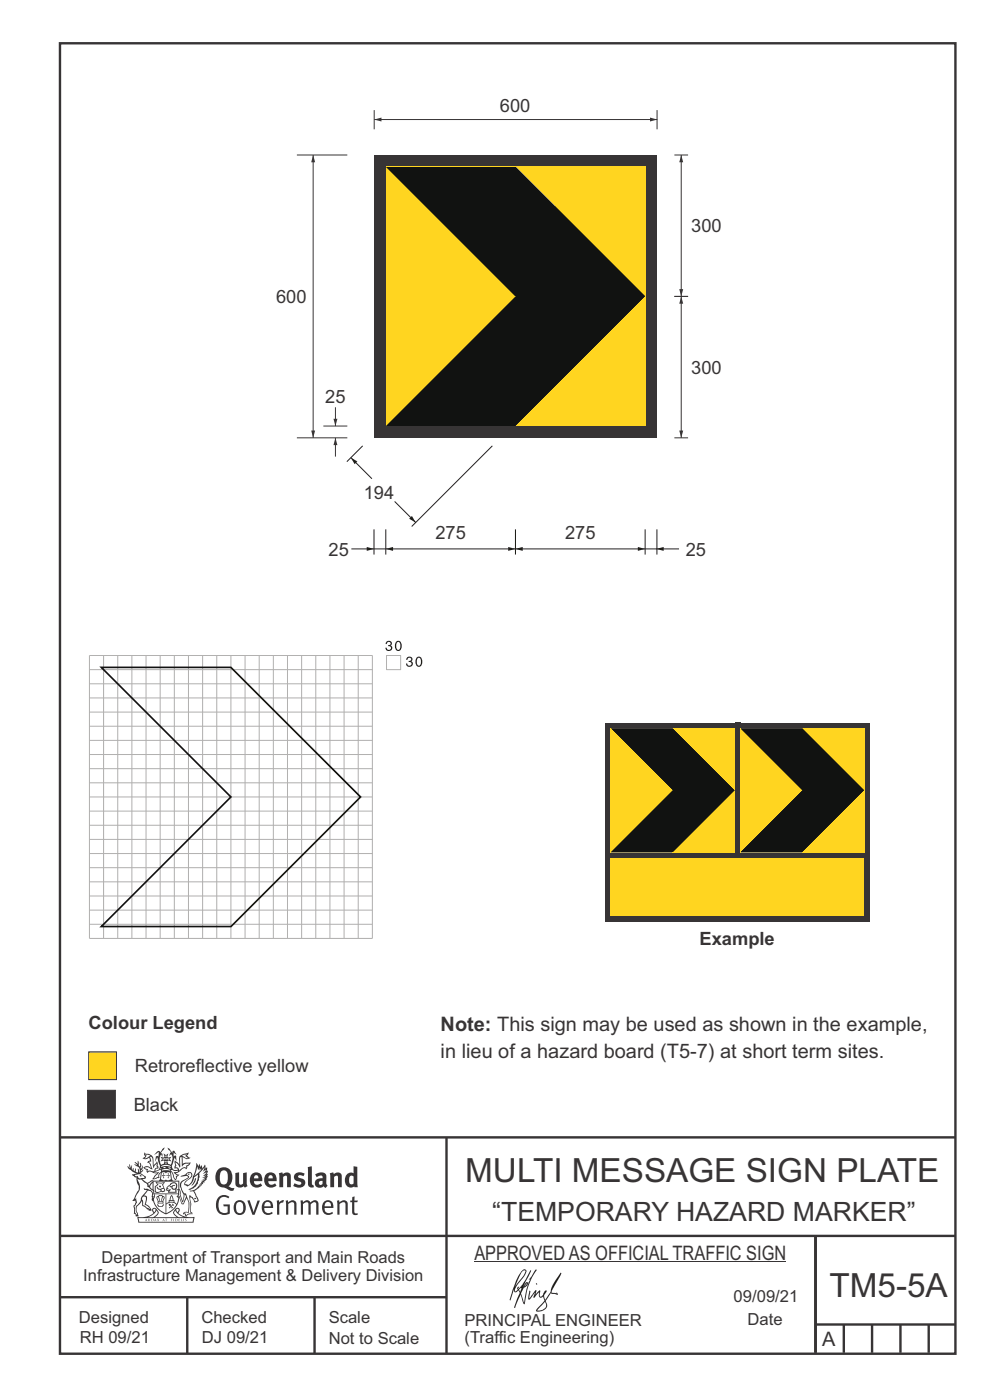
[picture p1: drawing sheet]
<svg xmlns="http://www.w3.org/2000/svg" width="210mm" height="297mm" viewBox="0 0 210 297" stroke-linecap="round" stroke-linejoin="round" font-family="sans-serif">
<g fill="none" stroke="#373435" stroke-width=".51">
<path d="M12.7 9.2h190v278h-190zM12.7 241.3h190M94.7 241.4v45.8M12.7 275.2h82M12.7 262.2h190.1M39.7 275.2v12M66.7 275.2v12M173 262.1v24.9M173 281h29.7M179 281v6M185 281v6M191 281v6"/>
<path d="M197 281v6"/>
</g>
<path d="M100.6 267.7h66.2" fill="none" stroke="#373435" stroke-width=".21"/>
<g fill="#373435">
<path d="M47 248.4a2.55 2.55 0 0 0 0 2.7l.3 .2a.81 .81 0 0 0 1-1v-.5a1.04 1.04 0 0 0-1.1-1.5zM46.3 248.1a1.82 1.82 0 0 1 2.1-.2 1.82 1.82 0 0 1 .9 1.8 2.29 2.29 0 0 1-.8 2l.7 .3h.5l-.2 .6a2.87 2.87 0 0 1-2-.7 2.12 2.12 0 0 1-1.7-3.1z" fill-rule="evenodd"/>
<path d="M49.9 248.9l.8-.2v2a.46 .46 0 0 0 .3 .6 .46 .46 0 0 0 .6-.3v-2.1l.7-.2v2.4l.2 .5-.5 .3-.3-.3a1.02 1.02 0 0 1-1.2 .3 1.02 1.02 0 0 1-.6-1.1z" fill-rule="evenodd"/>
<path d="M54 249.5l-.1 .5h.9a.49 .49 0 0 0-.2-.6 .49 .49 0 0 0-.6 .1zM53.4 249.1a1.34 1.34 0 0 1 1.6-.2 1.34 1.34 0 0 1 .6 1.5v.2h-1.7a.77 .77 0 0 0 .5 .8 .77 .77 0 0 0 .9-.4l.3 .5a1.59 1.59 0 0 1-2 .2 1.59 1.59 0 0 1-.5-2.1z" fill-rule="evenodd"/>
<path d="M57 249.5l-.1 .5h1a.49 .49 0 0 0-.2-.6 .49 .49 0 0 0-.7 .1zM56.4 249.1a1.34 1.34 0 0 1 1.6-.2 1.34 1.34 0 0 1 .7 1.5v.2h-1.8a.77 .77 0 0 0 .5 .8 .77 .77 0 0 0 .9-.4l.4 .5a1.59 1.59 0 0 1-2.1 .2 1.59 1.59 0 0 1-.5-2.1z" fill-rule="evenodd"/>
<path d="M59.2 248.9l.7-.2 .1 .4a.95 .95 0 0 1 1-.3 .95 .95 0 0 1 .7 .8v2.3h-.8v-2.3a.46 .46 0 0 0-.8 .1v2.2h-.8z" fill-rule="evenodd"/>
<path d="M62.6 249.1a1.75 1.75 0 0 1 2-.1l-.2 .5-.6-.2a.43 .43 0 0 0-.6 .3l.4 .3a1.04 1.04 0 0 1 1.2 1.1 1.04 1.04 0 0 1-1.4 1l-1.2-.4 .3-.6 1 .4 .4-.4a.88 .88 0 0 0-1-.5l-.4-.2-.1-.4z" fill-rule="evenodd"/>
<path d="M65.3 247.6l.8-.2 .1 3.8 .3 .2 .1 .4a.88 .88 0 0 1-1 0 .88 .88 0 0 1-.3-1z" fill-rule="evenodd"/>
<path d="M67.8 250.6a.43 .43 0 0 0-.1 .7 .43 .43 0 0 0 .7-.1v-.7zM66.8 249.1a1.7 1.7 0 0 1 2.4 .1v1.9l.3 .4-.4 .5-.5-.4a1.03 1.03 0 0 1-1.7-.1 1.03 1.03 0 0 1 .8-1.5h.7v-.4a.8 .8 0 0 0-1.2 .1z" fill-rule="evenodd"/>
<path d="M70 248.9l.7-.2 .1 .4a.95 .95 0 0 1 1-.3 .95 .95 0 0 1 .7 .8v2.3h-.8v-2.3a.46 .46 0 0 0-.8 .1v2.2h-.8z" fill-rule="evenodd"/>
<path d="M74.3 249.5a1.48 1.48 0 0 0 0 1.7h.5l.2-.1v-1.5l-.3-.2zM75 247.4l.8 .1 .1 4.4h-.7l-.1-.2a1.26 1.26 0 0 1-1.4 0 1.26 1.26 0 0 1-.5-1.3 1.29 1.29 0 0 1 .4-1.4 1.29 1.29 0 0 1 1.4-.1z" fill-rule="evenodd"/>
<path d="M46.4 253.9a1.72 1.72 0 0 1 2.3 0l-.3 .3a1.24 1.24 0 0 0-1.4-.2 1.24 1.24 0 0 0-.6 1.4 1.49 1.49 0 0 0 1.2 1.9l.7-.1v-1.3h-.8l-.1-.4h1.3v1.9a1.93 1.93 0 0 1-2.2 0 1.93 1.93 0 0 1-.7-2.2l.2-.8z" fill-rule="evenodd"/>
<path d="M50.4 255.1a1.65 1.65 0 0 0 .2 2.2 .99 .99 0 0 0 1-1.4 .78 .78 0 0 0-.4-.8 .78 .78 0 0 0-.8 0zM50 254.9a1.33 1.33 0 0 1 1.6-.1 1.33 1.33 0 0 1 .5 1.4 1.31 1.31 0 0 1-1.3 1.6 1.31 1.31 0 0 1-1.2-1.6v-.6z" fill-rule="evenodd"/>
<path d="M52.5 254.7l.4-.1 .9 2.6 .8-2.5h.5l-1.1 3h-.5z" fill-rule="evenodd"/>
<path d="M56.3 255.2l-.2 .7h1.3a.7 .7 0 0 0-.3-.8 .7 .7 0 0 0-.8 .1zM55.9 255a1.22 1.22 0 0 1 1.5-.2 1.22 1.22 0 0 1 .5 1.5h-1.8a.93 .93 0 0 0 .5 1 .93 .93 0 0 0 1.1-.2l.2 .3a1.43 1.43 0 0 1-1.8 .1 1.43 1.43 0 0 1-.6-1.7z" fill-rule="evenodd"/>
<path d="M58.7 254.7l.4-.1 .1 .5 .4-.4 .6-.1-.2 .5a.66 .66 0 0 0-.8 .7v1.9h-.4z" fill-rule="evenodd"/>
<path d="M60.6 254.7l.4-.1 .1 .5a.94 .94 0 0 1 1-.5 .94 .94 0 0 1 .8 .8v2.3h-.5l-.1-2.5a.81 .81 0 0 0-1.2 .3v2.2h-.4z" fill-rule="evenodd"/>
<path d="M63.7 254.7l.5-.1 .1 .5 .4-.3a.78 .78 0 0 1 1.1 .3 .9 .9 0 0 1 1-.5 .9 .9 0 0 1 .8 .8v2.3h-.5l-.1-2.5a.67 .67 0 0 0-1.1 .3v2.2h-.5v-2.4l-.4-.3-.7 .4v2.3h-.5z" fill-rule="evenodd"/>
<path d="M69 255.2l-.1 .7h1.3a.7 .7 0 0 0-.3-.8 .7 .7 0 0 0-.9 .1zM68.7 255a1.22 1.22 0 0 1 1.5-.2 1.22 1.22 0 0 1 .5 1.5h-1.8a.93 .93 0 0 0 .4 1 .93 .93 0 0 0 1.2-.2l.1 .3a1.44 1.44 0 0 1-1.7 .1 1.44 1.44 0 0 1-.6-1.7z" fill-rule="evenodd"/>
<path d="M71.4 254.7l.5-.1 .1 .5a.94 .94 0 0 1 1-.5 .94 .94 0 0 1 .8 .8v2.3h-.5l-.1-2.5a.81 .81 0 0 0-1.2 .3v2.2h-.4z" fill-rule="evenodd"/>
<path d="M74.7 253.9l.5-.1v.9h.7l-.1 .3h-.6v2.2l.1 .2h.5l.1 .3a.75 .75 0 0 1-1.2-.6v-2.1h-.4v-.3h.4z" fill-rule="evenodd"/>
<path d="M30.8 244.9l1.1 .3-.9 .5h-.4l.6-.5zM31.8 245.4h.2a2.44 2.44 0 0 1 .4 1.9l.1 .5 .7-1-.1 .6 .3 .3a.57 .57 0 0 0-.6 .7l-1-.1-.5 .2 .2-.5-.8-.3 .7-.1 .9 .5 .1-.1-.6-1.3-.2-.2h.5zM30.7 244.4l-.1 .5 .2 .4-.6 .4a1.04 1.04 0 0 0 1.4-.1l.2 .6-.3 .1-.2 .4a.94 .94 0 0 1 .8 1.1l-.2-.1a1.16 1.16 0 0 0-1.5-.1l.3 .4 .4 .2 .1 .5 .2 .1 .1-.2a.94 .94 0 0 1 1.1 .2l.8 .1-1.2 1.2a1.13 1.13 0 0 0 1.2-.2l.4-.1-.1-.4 .5-.8a.83 .83 0 0 0-.6 1.1l-.3-.1-.7 .4 1.1-1.4-.5 .1-.5-.1 1.3-.5-.1-.1-.9 .4v-.3l.2-.2 .3 .1 .1-.3-.2-.4v-.6l-.1-.4-.7 1v-.7a1.42 1.42 0 0 0-1.6-1.8z" fill-rule="evenodd"/>
<path d="M38.5 245.2l.5-.2 .7-.1-.6 .3 .8 .5h-.3zM38.3 245.5l.2-.1 .1 2a1.69 1.69 0 0 1 1.6-.6l-.8 .5 .1 .5a1.1 1.1 0 0 0-1.5 .6l-.1-.5-.2-.2h-.5l.3-.4-.3-.7a1.42 1.42 0 0 1 .8 1.1l.2-.1zM37.1 246.2l.1 1-.2 .3 .1 .4h.5l.1 .2a.96 .96 0 0 1-1.1-.1l-.1 .1a1.06 1.06 0 0 0 1.3 .2v.1a.72 .72 0 0 1-1 .2l.3 .5 .6 .2-.4 .2-.1 .6-.2-.3-.4-1.1-.4-.4 .4 .9a1.54 1.54 0 0 0 .7 1.2l.2-.3a.58 .58 0 0 1 .4-.8l.2-.1h-.3l-.5-.3 .9-.5a.93 .93 0 0 1 1.2-.5v.2l.2-.2 .1-.5a.99 .99 0 0 0 .7-.8l-1.3 .1-.3 .2-.1-1.4 .9 .4 .9-.3h-.4l-.5-.4 .4-.7-.6 .2a1.46 1.46 0 0 0-1.4 2.1v.4l-.2-.4z" fill-rule="evenodd"/>
<path d="M35.6 248.9l.2 .1-.1 .3 .4 .1h-.4v.6l-.1-.6h-.3l.3-.1z" fill-rule="evenodd"/>
<path d="M34.6 248.9l.2 .1v.3l.3 .1h-.3l-.1 .6v-.6h-.4l.4-.1z" fill-rule="evenodd"/>
<path d="M34.3 248.8a.57 .57 0 0 1 .9 .2 .57 .57 0 0 1 .9-.2l.2 1.4h-.2a.57 .57 0 0 1-.9 0 .69 .69 0 0 1-1.1 0zM34.2 248.1l-.3 2.1-.2 .4h3l-.2-.4-.3-2.1h-.2v.2l-.8-.1-.8 .1v-.2z" fill-rule="evenodd"/>
<path d="M34.2 252.4a.3 .3 0 0 0 .6 0 .3 .3 0 0 0-.6 0zM33.3 250.9l.3 .3-.3 .4a.79 .79 0 0 0 0 1.3l.8-.2-.1-.3a.55 .55 0 0 1-.7-.6l.1-.1 .2 .3 .3 .2 .8-.2-.4-.7 .4-.4-.7 .2zM33 250.7l1.1 .2 .9-.2-.4 .6 .4 1.2a.56 .56 0 0 1-.8 .3l-.2 .1a.73 .73 0 0 1-.9 .1 .73 .73 0 0 1-.3-1v-.4l.6-.4z" fill-rule="evenodd"/>
<path d="M35.6 251.8l.7-.4a.58 .58 0 0 1 1-.1 .58 .58 0 0 1-.4 .9l-.3-.3a.43 .43 0 0 1 .6-.4 .57 .57 0 0 0-.8 .2l-.2-.1-.3 .1 .4 .2a.55 .55 0 0 0 .9 .4v.5h-1.3l.3-.4-.1-.1-.6 .1 .2-.3-.2-.1zM35.4 251.8l-.1 .2a.39 .39 0 0 0 .2 .6h.3l-.2 .4h1.9l-.1-.8a.86 .86 0 0 0-.1-1.3 .86 .86 0 0 0-1.3 .4z" fill-rule="evenodd"/>
<path d="M36 254.8h.8v.2h-.8zM36.4 253.8l.2 .8h-.4zM36.4 253.5l-.3 .5-.1 .6h-.2v.4l-.7 .4 .2 .1a1.48 1.48 0 0 1 2.1 .2l.2-.1-.6-.5v-.5h-.2l-.1-.6z" fill-rule="evenodd"/>
<path d="M35.8 255.4l.4 .1 .1 .3 .3-.2-.2-.2a.38 .38 0 0 1 .5 .5l-.2-.2-.3 .2 .3 .2-.3 .3-.1-.4-.4 .4-.1-.2 .4-.3-.1-.1-.2 .1z" fill-rule="evenodd"/>
<path d="M34.5 254h.2v.2l-.2 .6h-.2zM33.6 255.3h.9v.2a.55 .55 0 0 1-.8 .4v-.2l-.2-.1zM33.4 254h.2l.2 .8h-.2zM33.6 255l.8-.1 .1 .2h-.8zM33.8 253.7h.5l-.2 1.1h-.1zM33.3 253.8l-.1 .3 .3 1.1a.48 .48 0 0 0-.1 .6 .48 .48 0 0 0 .5 .2h.5a.49 .49 0 0 0 .2-.8l.3-1.1-.1-.3a1.42 1.42 0 0 0-1.5 0z" fill-rule="evenodd"/>
<path d="M33.7 251.5l.4 .1 .1 .3h-.3z" fill-rule="evenodd"/>
<path d="M41.3 250.1l.3-.2-.2 .8-.6 .8h-.2l.5-.7z" fill-rule="evenodd"/>
<path d="M39.7 249l.3-.2 .5 .2a.88 .88 0 0 1-.6 1.1 1.22 1.22 0 0 0-.8 1.3l.5 .2a.72 .72 0 0 0 .9-.4l.5-.8 .2-.6 .8-.6v.2a2.85 2.85 0 0 1-2 2.9l.1 .1a2.13 2.13 0 0 0 1.9-1.5v-.3a2.01 2.01 0 0 0 .3-1.7l1.1-1.3-.4 1 .7-.5-.7 1 .8-.4-.8 .8 .7-.2-.9 .6 .8-.1-.8 .4h.7l-.8 .3 .3 .2h-.4l.2 .3h-.4l.2 .3h-.4l.1 .2h-.1a2.16 2.16 0 0 1-2 1.1l.1 .2 .4-.1a.76 .76 0 0 1 .7 .8l.5 1.2-.6 .2a1.45 1.45 0 0 0-1.1-1.3l.2 1.8-.1 1.8 .4 .3a1.07 1.07 0 0 0-1.2 .4v-.3l-.5-.2a.87 .87 0 0 1 1.1-.1v-.7a4.4 4.4 0 0 0-.6-3.1l-.1-.3h-.2a2.16 2.16 0 0 1-.7-2.2l.3-.4 1.2-.7a.55 .55 0 0 0-.4-.8zM37.8 252.4a.76 .76 0 0 1 .3 1.1l.6 1.6 .4-1.7 .2 .1a.61 .61 0 0 1-.1 .9l-.3 .8-.2 .1-.7-1.6-.3 .1a1.18 1.18 0 0 0 .1-1.4zM41.8 247.5l.2 .7 .3-.5v.6l.4-.5a1.9 1.9 0 0 1-1.2 1.4l-.3 .3zM38.2 249.6l1.4-.2 .2 .2v.3l-.5 .2a1.26 1.26 0 0 0-.9 1.9l.2 .7a1.84 1.84 0 0 1 .1 2.1l-.4-1.4a.96 .96 0 0 0-.4-1.2l-.4 .2a.78 .78 0 0 1 0 1.3l.1 .3h.4l.4 1.1a.38 .38 0 0 0 .2 .4 .38 .38 0 0 0 .4-.1l.6-1.2a2.94 2.94 0 0 1 .4 2.5l-.1 .4h-.8l-.3 .4v.2l.4-.1 .1 .4 .2 .1a1.02 1.02 0 0 1 1.3-.5v-.4l-.3-.1 .1-1.8-.3-1.3h.1a1.14 1.14 0 0 1 .8 1 .63 .63 0 0 0 .8-.2 .63 .63 0 0 0-.2-.9l-.6-1.2 .9-.6 .2-.4h.3l-.1-.2h.4l-.1-.3h.3l-.1-.3 .5-.1-.2-.2 .6-.4v-.2h-.2l.4-.5h-.3l.3-.5-.4 .1 .4-.5v-.3l-.3 .2 .2-.7-.1-.2-.4 .3v-.8l-.6 .8-.2-.8-.2 .5-.3-.7-.1 .6-.5-.8-.1 1.4-.6 1.8a1.81 1.81 0 0 1-1 1.5l-.6-.2a1.75 1.75 0 0 1 1.1-1.2 .75 .75 0 0 0 .1-1.3 .75 .75 0 0 0-1.2 .4z" fill-rule="evenodd"/>
<path d="M41.2 254.1h.3l.2 .2-.4 .1z" fill-rule="evenodd"/>
<path d="M29.4 258.4h11.6l-.1 .8h-11.4zM31.3 258.2l.5-.1a2.48 2.48 0 0 0 1.4-1.3l.3 .5-.5 .6-.5 .3zM32.5 256.6l.3-.2 .2 .1-.3 .7zM37.2 256.8a2.65 2.65 0 0 0 1.8 1.4h-1.1l-.5-.3-.5-.6zM37.4 256.5l.2-.1 .3 .2-.3 .6zM29.2 258.2l.1 1.2h11.8l.2-1.1-.2-.1a4.1 4.1 0 0 1-3.3-.9l.3-.4-.1-.6a1.06 1.06 0 0 0-1.3 1l.2 .4 .6 .5h-4.7l.3-.1a.84 .84 0 0 0 .6-.8 .84 .84 0 0 0-.5-.8l-.3-.2h-.5l-.1 .6 .3 .4a4.2 4.2 0 0 1-3.4 .9z" fill-rule="evenodd"/>
<path d="M31 258.7l.1 .2h-.2zM31 258.5l-.3 .6 .4-.2 .2 .2z" fill-rule="evenodd"/>
<path d="M31.3 258.6h.3v.4a.25 .25 0 0 0 .2-.1 .25 .25 0 0 0-.1-.3h.1a.29 .29 0 0 1 0 .4 .29 .29 0 0 1-.4 0 .29 .29 0 0 1 0-.4z" fill-rule="evenodd"/>
<path d="M32.2 258.6a.22 .22 0 0 1 .3 .2 .22 .22 0 0 1-.3 .2zM32 258.6l.1 .4a.33 .33 0 0 0 .4 0 .33 .33 0 0 0 0-.4 .33 .33 0 0 0-.5 0z" fill-rule="evenodd"/>
<path d="M32.9 258.7l.1 .2h-.2zM32.9 258.5l-.2 .6 .3-.2 .2 .2z" fill-rule="evenodd"/>
<path d="M33.3 258.6h.2l.1 .1 .2-.1-.2 .2 .2 .3-.3-.3-.1 .3h-.1l.2-.3z" fill-rule="evenodd"/>
<path d="M34.7 258.7l.1 .2h-.2zM34.7 258.5l-.3 .6 .4-.2 .2 .2z" fill-rule="evenodd"/>
<path d="M35 258.5h.5l-.2 .1v.5h-.2l.1-.5z" fill-rule="evenodd"/>
<path d="M36.2 258.6l.3-.1-.1 .1v.2h.1h-.1v.3h-.2z" fill-rule="evenodd"/>
<path d="M36.7 258.6h.2v.5h-.2z" fill-rule="evenodd"/>
<path d="M37.3 258.6a.22 .22 0 0 1 .3 .2 .22 .22 0 0 1-.3 .2zM37.1 258.6v.4a.33 .33 0 0 0 .5 0 .33 .33 0 0 0 0-.4 .33 .33 0 0 0-.5 0z" fill-rule="evenodd"/>
<path d="M37.8 258.6l.4-.1-.2 .1v.2h.1h-.1v.2l.2 .1h-.4z" fill-rule="evenodd"/>
<path d="M38.4 258.6h.2l-.1 .4 .2 .1h-.3z" fill-rule="evenodd"/>
<path d="M38.9 258.6h.2v.5h-.2z" fill-rule="evenodd"/>
<path d="M39.3 258.6h.2h-.1l.2 .3-.2 .2-.1-.1v-.1l.2 .1z" fill-rule="evenodd"/>
<path d="M34.2 247.4a1.51 1.51 0 0 1 2 .2 2.67 2.67 0 0 0-2.1 0zM35.7 247.6l.4 .1 .1 .3-.4-.1zM34.6 247.6h.5l.1 .2h-.4zM34 247.8l.3 .2h-.3zM34.9 246.9l.3-.2 .3 .2zM34.9 245.6l.2 .1v.3h-.2zM35 245.1l.2 .2 .2-.2-.1 .3h-.2zM35.1 246.3h.2l.1 .4-.2-.2-.2 .2zM35.3 245.7l.2-.1v.4h-.2zM34.4 245.7h.3l.1 .3-.4 .1 .2-.2zM35.7 245.7h.3l-.2 .2 .2 .2-.4-.1zM32.7 244.9l1-.5-.1 1-.2-.2-.3 .2-.3 1.1 .5-1 .3 .9a1.84 1.84 0 0 1 .2 1.7l.4 .1a2.48 2.48 0 0 1 2.2 0l.2-.2-.2-.7 .7-1.8 .4 .7-.2-1-.2-.1-.2 .3v-.9l.6 .4-.6-.8-.3 .1-.1 .4-.5-.9-.5-.3 .2 .5 .6 .5-.5 .8 .4-.4a2.06 2.06 0 0 1 0 2.3l-.5-.2-.2-.6 .1-.1 .8 .2-.4-.5 .4-.5-.7 .2-.2-.2 .2-.7-.5 .4-.5-.4 .2 .7-.2 .2-.7-.2 .4 .5-.4 .5 .8-.2 .1 .1-.2 .6-.5 .2a2.02 2.02 0 0 1 0-2.2l.3 .5-.1-.7-.3-.1 .8-1.2-.4 .3-.5 .8-.2-.3a.8 .8 0 0 0-.8 .5z" fill-rule="evenodd"/>
<path d="M29.2 250.1l.3 .1a.61 .61 0 0 1 .8 .4l.3 .2a.8 .8 0 0 1 .6 1l.4 .1 .5 .5a1 1 0 0 1 .5 1.1l-.1 .7v-.5h-.1a.96 .96 0 0 0-.8-1.3l-.2-.2h-.7l-.1-.1-.1 .1 .1 .3h.6l-1.2 1.3-.2 1-.4 .6a1.33 1.33 0 0 0-.5 1.8l.2 .5a1.26 1.26 0 0 1-.5-1.5l-.1-.3a1.56 1.56 0 0 0 .4-1.7l-.3 .2 .2-.5a3.2 3.2 0 0 0 .7-3zM30.4 253.9h.4a2.06 2.06 0 0 1-.1 1.6l.7 .5 .4 .4-.6-.1-.8-.6-.1-.9a.51 .51 0 0 1 .1-.9zM28.6 249.3a1.52 1.52 0 0 1 2.1 .5l-1.1 .2-.2-.1-.1-.4h-.5zM27.5 247v.8l-.3-.4h-.1a3.1 3.1 0 0 0 1.9 1.6l-1 .1 .5 .6 .5 .1 .1 1.1a1.84 1.84 0 0 1-.3 2.5l-.4 .9-.3 .4 .2 .1 .4-.1 .1 .4-.2 .5-.3 .2 .1 1.7h.2l.3 .5 .1 .1 .4-.1-.1-.5a1.3 1.3 0 0 1-.1-1.7l.9-1 .1 1.1 .6 .2 .5 .5 .1-.1 .2 .3h.5a1.85 1.85 0 0 0-1.2-1.4l.1-.3a1.39 1.39 0 0 0 0-1.4l-.5-.1 .5-.5a.66 .66 0 0 1 .9-.4 .66 .66 0 0 1 .3 .9l-.1 .4 .2-.1v.2l-.1 .3 .2 .5 .1-.3a2.24 2.24 0 0 0 .1-2.2 .73 .73 0 0 1-.7-.7 .73 .73 0 0 1 .6-.7v-.2a.94 .94 0 0 0-.9 .8 .48 .48 0 0 1-.1-.6 .48 .48 0 0 1 .5-.2l.5-.3a.51 .51 0 0 0-.8 .2l-.5 .2-1-.8h.6l.2-.5-1.2-.7 .5-.5v-.3l-.5 .4 .1-.2a.69 .69 0 0 0 .2-1v.4l-.2 .3v-1.1l-.3-.2 .1 .6-.1 .2-.4-1.3v.7l-.6-.4 .5 .7-.6-.2 .3 .3a1 1 0 0 1 .7 1.4l-.2-.8v.9l-.5-.2v-.8l-.2 .7-.2-.1-.1-.6-.2 .4-.2-.2 .1-.7-.2 .5z" fill-rule="evenodd"/>
<path d="M29.6 249.4l.2-.1 .3 .2z" fill-rule="evenodd"/>
<path d="M32.4 250.5h5.6v2l-.2-.1v-1.7h-5.2v2.5h5.2v-.8l.1 .2-.1 1.1v-.3h-2.5v4a4.1 4.1 0 0 0 2.6-3.6l.1-.1a4 4 0 0 1-2.8 3.9 4.2 4.2 0 0 1-2.8-4.7l.1 1.2 .1-.1a3.8 3.8 0 0 0 2.5 3.4v-4h-2.5l-.2-.9z" fill-rule="evenodd"/>
<circle cx="40" cy="249.1" r=".17"/>
</g>
<path d="M18.8 223.1h5.9v5.9h-5.9z" fill-rule="evenodd" fill="#ffd520" stroke="#373435" stroke-width=".21"/>
<path d="M18.6 231.3h5.9v5.9h-5.9z" fill-rule="evenodd" fill="#373435" stroke="#373435" stroke-width=".21"/>
<g fill="#252726">
<path d="M111.6 272.4l.2-.2-.5 .7zM110.4 273.2l.3 .1-.3 .7-.3-.4zM110.9 269.6h.5a9.3 9.3 0 0 1-2 3.1l-.1 .3 1-2.6zM110.6 269.7a14.7 14.7 0 0 0-2.2 4.9l-.3 1.2 .1 .1 .8-2.3a.42 .42 0 0 0 .2 .6 .42 .42 0 0 0 .6-.3l.2-.1 .2 .5-1.1 3.1 .2 .1 1.1-2.9 .6 1.9 .2 .2 .2-.5a13.5 13.5 0 0 1 2-6.2l.5-.5-.2-.2-1.6 2.1 .4-.1a14.9 14.9 0 0 0-1.3 5.1l-.4-1.2a1.39 1.39 0 0 1 .2-1.8l.1-.2a.92 .92 0 0 0 .8-1.2 .75 .75 0 0 0-.7 .7l-.2 .2 1.6-3.4h-.1l-.4 .7a10.5 10.5 0 0 1-2.2 3.3l.2-.5a.32 .32 0 0 0-.4 .2 .32 .32 0 0 0 .1 .4l-.5 .4a3.2 3.2 0 0 1 1.1-2.3l.5-.6a2.49 2.49 0 0 0 .7-1.6l-.3-.2z" fill-rule="evenodd"/>
<path d="M115.6 276.2a1.15 1.15 0 0 1 .1 1.3 1.15 1.15 0 0 1-1.2 .5h-.5zM112.3 273.8l-.3 1.7 .3 .2 1.2-1.5-.3 1.1 1.1-1.2a.94 .94 0 0 0 .4 1.2l.5-.3 .3 .9-1.2 1.3a.98 .98 0 0 0-.5 1 1.9 1.9 0 0 0 2.3-1.3l-.1-.2a1.02 1.02 0 0 1 .3-1.5l.5-.9 1.5 .3-.2-.4v.2l-1.1-.2v-.2l2-3.6 .1-.2-.1-.2-1.8 2.7a6.6 6.6 0 0 1-1.5 3l-.2-.2a1.01 1.01 0 0 1 .4-1.4l.1-.2-.3-.1-.3 .4-.2 .5-.5 .4-.2-.4 .1-.9-.2-.1-.8 1 .2-1h-.1l-1.4 1.8 .2-1.5v-.1z" fill-rule="evenodd"/>
<path d="M113.7 272.3l.3 .2h-.3z" fill-rule="evenodd"/>
</g>
<path d="M79.4 25.4h60" fill="none" stroke="#373435" stroke-width=".21"/>
<g fill="#373435">
<path d="M137.9 24.9l1.5 .5-1.5 .4z"/>
<path d="M79.4 25.4l1.5-.5v.9z"/>
<path d="M79.4 32.9h60v60h-60z" fill-rule="evenodd"/>
</g>
<path d="M81.9 35.4h55v55h-55z" fill-rule="evenodd" fill="#ffd520"/>
<path d="M79.4 23.4v4M139.4 23.4v4M143.1 62.9h2.9M144.5 62.9v30M143.1 92.9h2.9" fill="none" stroke="#373435" stroke-width=".21"/>
<g fill="#373435">
<path d="M144.1 91.3h.8l-.4 1.6z"/>
<path d="M144.5 62.9l.4 1.5h-.8z"/>
</g>
<path d="M81.9 35.4h27.5l27.5 27.5-27.5 27.5h-27.5l27.5-27.5z" fill-rule="evenodd" fill="#111211"/>
<path d="M143.1 32.9h2.9M144.5 32.9v30M143.1 62.9h2.9" fill="none" stroke="#373435" stroke-width=".21"/>
<g fill="#373435">
<path d="M144.5 32.9l.4 1.5h-.8z"/>
<path d="M144.1 61.3h.8l-.4 1.6z"/>
</g>
<path d="M71.2 86.4v4" fill="none" stroke="#373435" stroke-width=".21"/>
<path d="M70.7 88.8h.9l-.4 1.6z" fill="#373435"/>
<path d="M71.2 92.9v4" fill="none" stroke="#373435" stroke-width=".21"/>
<path d="M71.2 92.9l.4 1.5h-.9z" fill="#373435"/>
<path d="M63 32.9h10.7M66.4 32.9v60M63 92.9h10.7M68.6 90.4h5.1" fill="none" stroke="#373435" stroke-width=".21"/>
<g fill="#373435">
<path d="M66 91.3h.8l-.4 1.6z"/>
<path d="M66.4 32.9l.4 1.5h-.8z"/>
</g>
<path d="M76.9 94.6l-3.3 3.3M104.4 94.6l-17.1 17.1M83.7 106.4l4.5 4.4" fill="none" stroke="#201e1e" stroke-width=".21"/>
<path d="M86.8 110l.6-.5 .8 1.3z" fill="#201e1e"/>
<path d="M74.4 97.1l4.5 4.5" fill="none" stroke="#201e1e" stroke-width=".21"/>
<path d="M74.4 97.1l1.4 .8-.6 .6z" fill="#201e1e"/>
<path d="M74.5 116.4h4.8M79.3 112.3v5.3" fill="none" stroke="#201e1e" stroke-width=".21"/>
<path d="M77.8 116l1.5 .4-1.5 .5z" fill="#201e1e"/>
<path d="M79.3 116.4h30M81.8 112.3v5.3M109.3 112.3v5.3" fill="none" stroke="#201e1e" stroke-width=".21"/>
<g fill="#201e1e">
<path d="M81.8 116.4l1.6-.4v.9z"/>
<path d="M107.8 116l1.5 .4-1.5 .5z"/>
</g>
<path d="M109.3 116.4h30M136.8 112.3v5.3M139.3 112.3v5.3" fill="none" stroke="#201e1e" stroke-width=".21"/>
<g fill="#201e1e">
<path d="M135.3 116l1.5 .4-1.5 .5z"/>
<path d="M109.3 116.4l1.6-.4v.9z"/>
</g>
<path d="M139.2 116.4h4.8" fill="none" stroke="#201e1e" stroke-width=".21"/>
<path d="M139.2 116.4l1.6-.4v.9z" fill="#201e1e"/>
<g fill="#201e1e">
<path d="M81.9 136.2l-.1 .4h.3l.1-.3 .3-.1 .3 .2v.3l-.5 .2v.2l.5 .1 .1 .3v.2l-.4 .2-.3-.1-.2-.4h-.2a.69 .69 0 0 0 .9 .7 .69 .69 0 0 0 .2-1.2h.1a.55 .55 0 0 0 .1-.7 .55 .55 0 0 0-.6-.3zM84.3 136.2h.2a1.03 1.03 0 0 1 0 1.7 1.06 1.06 0 0 1-.2-1.7zM84.1 136.1a1.52 1.52 0 0 0 0 1.9 .91 .91 0 0 0 1-.3 .91 .91 0 0 0 .1-1 .7 .7 0 0 0-1.1-.6z"/>
<path d="M86.3 139.5l-.1 .5h.2l.2-.4 .2-.1 .4 .2v.4l-.5 .1v.2l.5 .2 .1 .2-.1 .2-.4 .2-.2-.1-.2-.3h-.3a.69 .69 0 0 0 1 .7 .69 .69 0 0 0 .1-1.2l.2-.1a.55 .55 0 0 0 0-.6 .55 .55 0 0 0-.5-.3zM88.7 139.6l.2-.1a1.03 1.03 0 0 1 0 1.7 1.06 1.06 0 0 1-.2-1.6zM88.5 139.4a1.52 1.52 0 0 0 0 2 .91 .91 0 0 0 1-.3 .91 .91 0 0 0 0-1.1 .7 .7 0 0 0-1-.6z"/>
</g>
<g fill="none" stroke="#b0afae" stroke-width=".21">
<path d="M19 139.1h60v60h-60zM22 139.1v60M25 139.1v60M28 139.1v60M31 139.1v60M34 139.1v60M37 139.1v60M40 139.1v60M43 139.1v60M46 139.1v60M49 139.1v60M52 139.1v60"/>
<path d="M55 139.1v60M58 139.1v60M61 139.1v60M64 139.1v60M67 139.1v60M70 139.1v60M73 139.1v60M76 139.1v60M82 139.1h3v3h-3zM19 142.1h60M19 145.1h60M19 148.1h60"/>
<path d="M19 151.1h60M19 154.1h60M19 157.1h60M19 160.1h60M19 163.1h60M19 166.1h60M19 169.1h60M19 172.1h60M19 175.1h60M19 178.1h60M19 181.1h60M19 184.1h60"/>
<path d="M19 187.1h60M19 190.1h60M19 193.1h60M19 196.1h60"/>
</g>
<path d="M21.5 141.6h27.5l27.5 27.5-27.5 27.5h-27.5l27.5-27.5z" fill="none" stroke="#111211" stroke-width=".35"/>
<g fill="#373435">
<path d="M128.4 153.3h56.1v42.1h-56.1z" fill-rule="evenodd"/>
<path d="M155.9 153.3h1.1v28.1h-1.1z" fill-rule="evenodd"/>
</g>
<g fill="#ffd520">
<path d="M129.5 154.5h26.4v26.3h-26.4z" fill-rule="evenodd"/>
<path d="M157 154.5h26.3v26.3h-26.3z" fill-rule="evenodd"/>
<path d="M129.5 182h53.8v12.3h-53.8z" fill-rule="evenodd"/>
</g>
<g fill="#111211">
<path d="M129.5 154.5h13.2l13.2 13.2-13.2 13.1h-13.2l13.2-13.1z" fill-rule="evenodd"/>
<path d="M157 154.5h13.2l13.1 13.2-13.1 13.1h-13.2l13.2-13.1z" fill-rule="evenodd"/>
</g>
<g font-size="7.1" fill="#373435">
<text x="98.7" y="250.7">MULTI MESSAGE SIGN PLATE</text>
<text x="176" y="275.1">TM5-5A</text>
</g>
<text font-size="5.6" fill="#373435" x="104.4" y="259.1">“TEMPORARY HAZARD MARKER”</text>
<g font-size="4.2" fill="#373435">
<text x="93.5" y="218.6">Note: This sign may be used as shown in the example,</text>
<text x="93.5" y="224.4">in lieu of a hazard board (T5-7) at short term sites.</text>
<text x="100.6" y="267.2">APPROVED AS OFFICIAL TRAFFIC SIGN</text>
<text x="174.4" y="285.6">A</text>
</g>
<g font-size="3.9" fill="#373435">
<text x="106.1" y="23.8">600</text>
<text x="146.6" y="49.3">300</text>
<text x="58.6" y="64.3">600</text>
<text x="146.6" y="79.3">300</text>
<text x="69" y="85.4">25</text>
<text x="77.2" y="105.8">194</text>
<text x="69.7" y="118">25</text>
<text x="92.4" y="114.3">275</text>
<text x="119.9" y="114.3">275</text>
<text x="145.5" y="118">25</text>
<text x="148.4" y="200.5">Example</text>
<text x="18.8" y="218.4">Colour Legend</text>
<text x="28.6" y="227.5">Retroreflective yellow</text>
<text x="28.4" y="235.6">Black</text>
</g>
<g font-size="3.5" fill="#373435">
<text x="21.6" y="267.9">Department of Transport and Main Roads</text>
<text x="17.7" y="271.8">Infrastructure Management &amp; Delivery Division</text>
<text x="16.7" y="280.6">Designed</text>
<text x="42.7" y="280.6">Checked</text>
<text x="69.7" y="280.6">Scale</text>
<text x="98.5" y="281.3">PRINCIPAL ENGINEER</text>
<text x="155.6" y="276.2">09/09/21</text>
<text x="158.6" y="281.2">Date</text>
<text x="16.9" y="284.8">RH 09/21</text>
<text x="42.8" y="284.8">DJ 09/21</text>
<text x="69.7" y="285.2">Not to Scale</text>
<text x="98.5" y="284.8">(Traffic Engineering)</text>
</g>
</svg>
